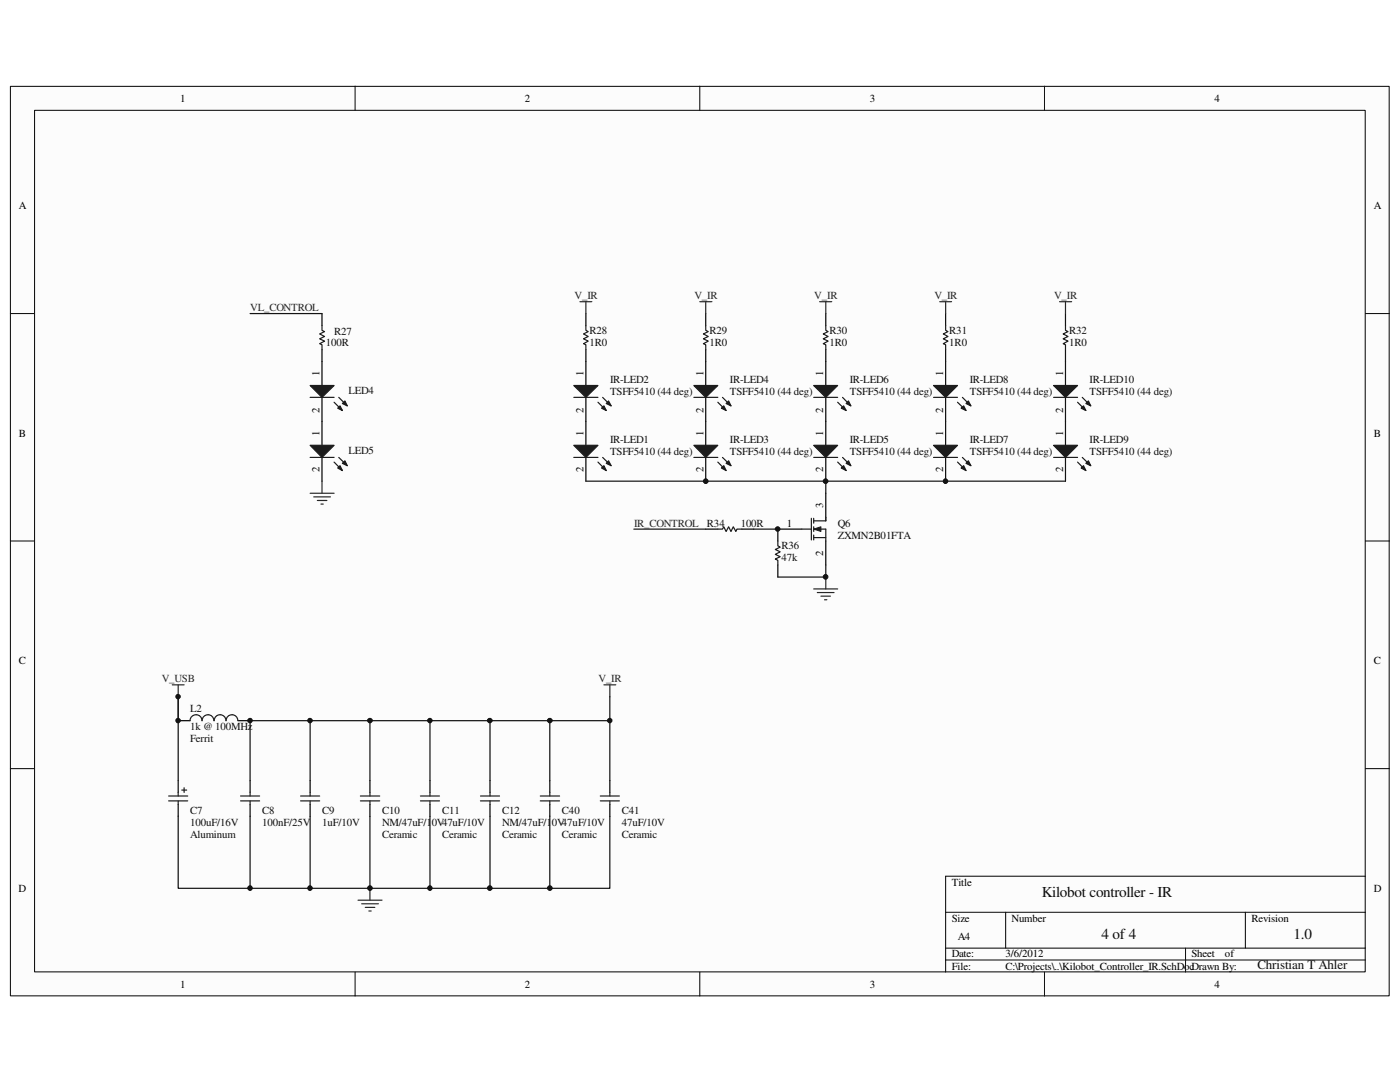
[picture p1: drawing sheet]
<svg xmlns="http://www.w3.org/2000/svg" width="279mm" height="216mm" viewBox="0 0 279 216" stroke-linecap="round" stroke-linejoin="round" font-family="sans-serif">
<path d="M2.1 17.3h275.1v181.4h-275.1z" fill="#fcfcfc"/>
<path d="M2.1 17.2h275.1v181.5h-275.1z" fill="none" stroke="#000" stroke-width=".2"/>
<path d="M6.9 22.1h265.6v171.8h-265.6z" fill="#fcfcfc"/>
<g fill="none" stroke="#000" stroke-width=".2">
<path d="M70.9 17.2v4.8M139.7 17.2v4.8M208.4 17.2v4.8M6.9 22h265.6v171.9h-265.6zM2.1 62.6h4.8M272.5 62.6h4.8M2.1 107.9h4.8M272.5 107.9h4.8M2.1 153.4h4.8M272.5 153.4h4.8M272.5 174.8h-83.8v19.2M70.9 194v4.8"/>
<path d="M139.7 194v4.8M188.7 182h83.8M188.7 189.2h83.8M188.7 191.6h83.8M200.7 182v7.2M208.4 194v4.8M236.6 189.2v4.8M248.5 182v7.2"/>
</g>
<path d="M164.8 98.4v4.8M155.2 105.6h4.8M164.8 107.9v4.8" fill="none" stroke="#000" stroke-width=".24"/>
<path d="M160 105.6h1.9M161.9 103.4v4.3M162.4 103.9h2.4M162.4 105.6h2.4v2.3M162.4 107.3h2.4M162.4 103.4v1M162.4 105.1v.9M162.4 106.8v.9" fill="none" stroke="#1c1c1c" stroke-width=".24"/>
<path d="M162.4 105.6l1.4-.5v.9z" fill="#1c1c1c"/>
<path d="M162.4 105.6l1.4-.5v.9z" fill="none" stroke="#1c1c1c" stroke-width=".2"/>
<path d="M164.8 103.2v.7" fill="none" stroke="#1c1c1c" stroke-width=".24"/>
<path d="M162.4 117.5h4.8M163.1 118.2h3.4M163.8 119h1.9M164.5 119.7h.5M164.8 115.1v2.4" fill="none" stroke="#262626" stroke-width=".24"/>
<path d="M212.6 72.1v4.8M212.6 79.3v4.8" fill="none" stroke="#000" stroke-width=".24"/>
<path d="M210.3 76.9h4.8l-2.5 2.4z" fill="#1c1c1c"/>
<path d="M210.3 76.9h4.8l-2.5 2.4zM216 79.3l1.7 1.7M215.1 80.3l1.6 1.6" fill="none" stroke="#1c1c1c" stroke-width=".24"/>
<path d="M215.8 81.4l.4-.4 .5 .9z" fill="#1c1c1c"/>
<path d="M215.8 81.4l.4-.4 .5 .9z" fill="none" stroke="#1c1c1c" stroke-width=".24"/>
<path d="M216.7 80.5l.5-.5 .5 1z" fill="#1c1c1c"/>
<path d="M210.3 79.3h4.8M216.7 80.5l.5-.5 .5 1z" fill="none" stroke="#1c1c1c" stroke-width=".24"/>
<path d="M212.6 84.1v4.8M212.6 91.3v4.7" fill="none" stroke="#000" stroke-width=".24"/>
<path d="M210.3 88.9h4.8l-2.5 2.4z" fill="#1c1c1c"/>
<path d="M210.3 88.9h4.8l-2.5 2.4zM215.1 92.2l1.6 1.7M216 91.3l1.7 1.6" fill="none" stroke="#1c1c1c" stroke-width=".24"/>
<path d="M215.8 93.4l.4-.5 .5 1z" fill="#1c1c1c"/>
<path d="M215.8 93.4l.4-.5 .5 1z" fill="none" stroke="#1c1c1c" stroke-width=".24"/>
<path d="M216.7 92.5l.5-.6 .5 1z" fill="#1c1c1c"/>
<path d="M212.6 65v.9l.5 .3-.9 .4 .9 .5-.9 .5 .9 .5-.9 .5 .4 .2v1M210.3 91.3h4.8M216.7 92.5l.5-.6 .5 1z" fill="none" stroke="#1c1c1c" stroke-width=".24"/>
<path d="M188.7 72.1v4.8M188.7 79.3v4.8M212.6 62.6v2.4M212.6 69.8v2.3" fill="none" stroke="#000" stroke-width=".24"/>
<path d="M186.3 76.9h4.8l-2.4 2.4z" fill="#1c1c1c"/>
<path d="M186.3 76.9h4.8l-2.4 2.4zM192.1 79.3l1.7 1.7M191.1 80.3l1.7 1.6" fill="none" stroke="#1c1c1c" stroke-width=".24"/>
<path d="M191.8 81.4l.5-.4 .5 .9z" fill="#1c1c1c"/>
<path d="M191.8 81.4l.5-.4 .5 .9z" fill="none" stroke="#1c1c1c" stroke-width=".24"/>
<path d="M193.3 80l.5 1-1-.5z" fill="#1c1c1c"/>
<path d="M186.3 79.3h4.8M193.3 80l.5 1-1-.5z" fill="none" stroke="#1c1c1c" stroke-width=".24"/>
<path d="M188.7 84.1v4.8M188.7 91.3v4.7" fill="none" stroke="#000" stroke-width=".24"/>
<path d="M186.3 88.9h4.8l-2.4 2.4z" fill="#1c1c1c"/>
<path d="M186.3 88.9h4.8l-2.4 2.4zM191.1 92.2l1.7 1.7M192.1 91.3l1.7 1.6" fill="none" stroke="#1c1c1c" stroke-width=".24"/>
<path d="M191.8 93.4l.5-.5 .5 1z" fill="#1c1c1c"/>
<path d="M191.8 93.4l.5-.5 .5 1z" fill="none" stroke="#1c1c1c" stroke-width=".24"/>
<path d="M193.3 91.9l.5 1-1-.4z" fill="#1c1c1c"/>
<path d="M188.7 65v.9l.5 .3-.9 .4 .9 .5-.9 .5 .9 .5-.9 .5 .4 .2v1M186.3 91.3h4.8M193.3 91.9l.5 1-1-.4z" fill="none" stroke="#1c1c1c" stroke-width=".24"/>
<path d="M164.8 72.1v4.8M164.8 79.3v4.8M188.7 62.6v2.4M188.7 69.8v2.3" fill="none" stroke="#000" stroke-width=".24"/>
<path d="M162.4 76.9h4.8l-2.4 2.4z" fill="#1c1c1c"/>
<path d="M162.4 76.9h4.8l-2.4 2.4zM168.1 79.3l1.7 1.7M167.2 80.3l1.7 1.6" fill="none" stroke="#1c1c1c" stroke-width=".24"/>
<path d="M167.9 81.4l.5-.4 .5 .9z" fill="#1c1c1c"/>
<path d="M167.9 81.4l.5-.4 .5 .9z" fill="none" stroke="#1c1c1c" stroke-width=".24"/>
<path d="M169.3 80l.5 1-.9-.5z" fill="#1c1c1c"/>
<path d="M162.4 79.3h4.8M169.3 80l.5 1-.9-.5z" fill="none" stroke="#1c1c1c" stroke-width=".24"/>
<path d="M164.8 84.1v4.8M164.8 91.3v4.7" fill="none" stroke="#000" stroke-width=".24"/>
<path d="M162.4 88.9h4.8l-2.4 2.4z" fill="#1c1c1c"/>
<path d="M162.4 88.9h4.8l-2.4 2.4zM167.2 92.2l1.7 1.7M168.1 91.3l1.7 1.6" fill="none" stroke="#1c1c1c" stroke-width=".24"/>
<path d="M167.9 93.4l.5-.5 .5 1z" fill="#1c1c1c"/>
<path d="M167.9 93.4l.5-.5 .5 1z" fill="none" stroke="#1c1c1c" stroke-width=".24"/>
<path d="M169.3 91.9l.5 1-.9-.4z" fill="#1c1c1c"/>
<path d="M164.8 65v.9l.5 .3-1 .4 1 .5-1 .5 1 .5-1 .5 .5 .2v1M162.4 91.3h4.8M169.3 91.9l.5 1-.9-.4z" fill="none" stroke="#1c1c1c" stroke-width=".24"/>
<path d="M140.8 72.1v4.8M140.8 79.3v4.8M164.8 62.6v2.4M164.8 69.8v2.3" fill="none" stroke="#000" stroke-width=".24"/>
<path d="M138.5 76.9h4.8l-2.5 2.4z" fill="#1c1c1c"/>
<path d="M138.5 76.9h4.8l-2.5 2.4zM144.2 79.3l1.7 1.7M143.3 80.3l1.6 1.6" fill="none" stroke="#1c1c1c" stroke-width=".24"/>
<path d="M144 81.4l.4-.4 .5 .9z" fill="#1c1c1c"/>
<path d="M144 81.4l.4-.4 .5 .9z" fill="none" stroke="#1c1c1c" stroke-width=".24"/>
<path d="M144.9 80.5l.5-.5 .5 1z" fill="#1c1c1c"/>
<path d="M138.5 79.3h4.8M144.9 80.5l.5-.5 .5 1z" fill="none" stroke="#1c1c1c" stroke-width=".24"/>
<path d="M140.8 84.1v4.8M140.8 91.3v4.7" fill="none" stroke="#000" stroke-width=".24"/>
<path d="M138.5 88.9h4.8l-2.5 2.4z" fill="#1c1c1c"/>
<path d="M138.5 88.9h4.8l-2.5 2.4zM143.3 92.2l1.6 1.7M144.2 91.3l1.7 1.6" fill="none" stroke="#1c1c1c" stroke-width=".24"/>
<path d="M144 93.4l.4-.5 .5 1z" fill="#1c1c1c"/>
<path d="M144 93.4l.4-.5 .5 1z" fill="none" stroke="#1c1c1c" stroke-width=".24"/>
<path d="M145.4 91.9l.5 1-1-.4z" fill="#1c1c1c"/>
<path d="M140.8 65v.9l.6 .3-1 .4 1 .5-1 .5 1 .5-1 .5 .4 .2v1M138.5 91.3h4.8M145.4 91.9l.5 1-1-.4z" fill="none" stroke="#1c1c1c" stroke-width=".24"/>
<path d="M116.9 72.1v4.8M116.9 79.3v4.8M140.8 62.6v2.4M140.8 69.8v2.3" fill="none" stroke="#000" stroke-width=".24"/>
<path d="M114.5 76.9h4.8l-2.4 2.4z" fill="#1c1c1c"/>
<path d="M114.5 76.9h4.8l-2.4 2.4zM120.3 79.3l1.7 1.7M119.3 80.3l1.7 1.6" fill="none" stroke="#1c1c1c" stroke-width=".24"/>
<path d="M120.1 81.4l.4-.4 .5 .9z" fill="#1c1c1c"/>
<path d="M120.1 81.4l.4-.4 .5 .9z" fill="none" stroke="#1c1c1c" stroke-width=".24"/>
<path d="M121.5 80l.5 1-1-.5z" fill="#1c1c1c"/>
<path d="M114.5 79.3h4.8M121.5 80l.5 1-1-.5z" fill="none" stroke="#1c1c1c" stroke-width=".24"/>
<path d="M116.9 84.1v4.8M116.9 91.3v4.7" fill="none" stroke="#000" stroke-width=".24"/>
<path d="M114.5 88.9h4.8l-2.4 2.4z" fill="#1c1c1c"/>
<path d="M114.5 88.9h4.8l-2.4 2.4zM119.3 92.2l1.7 1.7M120.3 91.3l1.7 1.6" fill="none" stroke="#1c1c1c" stroke-width=".24"/>
<path d="M120.1 93.4l.4-.5 .5 1z" fill="#1c1c1c"/>
<path d="M120.1 93.4l.4-.5 .5 1z" fill="none" stroke="#1c1c1c" stroke-width=".24"/>
<path d="M121.5 91.9l.5 1-1-.4z" fill="#1c1c1c"/>
<path d="M116.9 65v.9l.5 .3-.9 .4 .9 .5-.9 .5 .9 .5-.9 .5 .4 .2v1M114.5 91.3h4.8M121.5 91.9l.5 1-1-.4zM143.3 105.6h.9l.2-.5 .5 .9 .5-.9 .5 .9 .4-.9 .6 .9 .2-.4h.9M155.2 107.9v1l.5 .3-1 .4 1 .5-1 .5 1 .5-1 .4 .5 .3v.9" fill="none" stroke="#1c1c1c" stroke-width=".24"/>
<path d="M116.9 62.6v2.4M116.9 69.8v2.3M64.3 84.1v4.8M64.3 91.3v4.7M140.8 105.6h2.5M148 105.6h2.4M155.2 105.6v2.3M155.2 112.7v2.4" fill="none" stroke="#000" stroke-width=".24"/>
<path d="M115.7 60.2h2.4M116.9 60.2v2.4M61.9 98.4h4.8M62.6 99.1h3.4M63.3 99.9h1.9M64.3 96v2.4M64.1 100.6h.4" fill="none" stroke="#262626" stroke-width=".24"/>
<path d="M49.9 62.6h14.4M116.9 96h95.7M164.8 96v2.4M126.5 105.6h14.3M150.4 105.6h4.8M164.8 112.7v2.4h-9.6" fill="none" stroke="#0e0e0e" stroke-width=".24"/>
<path d="M61.9 88.9h4.8l-2.4 2.4z" fill="#1c1c1c"/>
<path d="M61.9 88.9h4.8l-2.4 2.4zM66.7 92.2l1.6 1.7M67.6 91.3l1.7 1.6" fill="none" stroke="#1c1c1c" stroke-width=".24"/>
<path d="M67.4 93.4l.5-.5 .4 1z" fill="#1c1c1c"/>
<path d="M67.4 93.4l.5-.5 .4 1z" fill="none" stroke="#1c1c1c" stroke-width=".24"/>
<path d="M68.8 91.9l.5 1-1-.4z" fill="#1c1c1c"/>
<path d="M61.9 91.3h4.8M68.8 91.9l.5 1-1-.4z" fill="none" stroke="#1c1c1c" stroke-width=".24"/>
<path d="M34.4 136.7h2.3M35.6 136.7v2.3M71.5 179.6h4.7M73.8 177.2v2.4M72.2 180.3h3.3M72.9 181.1h1.9M73.6 181.8h.5" fill="none" stroke="#262626" stroke-width=".24"/>
<path d="M64.3 72.1v4.8M64.3 79.3v4.8" fill="none" stroke="#000" stroke-width=".24"/>
<path d="M61.9 76.9h4.8l-2.4 2.4z" fill="#1c1c1c"/>
<path d="M61.9 76.9h4.8l-2.4 2.4zM67.6 79.3l1.7 1.7M66.7 80.3l1.6 1.6" fill="none" stroke="#1c1c1c" stroke-width=".24"/>
<path d="M67.4 81.4l.5-.4 .4 .9z" fill="#1c1c1c"/>
<path d="M67.4 81.4l.5-.4 .4 .9z" fill="none" stroke="#1c1c1c" stroke-width=".24"/>
<path d="M68.3 80.5l.5-.5 .5 1z" fill="#1c1c1c"/>
<g fill="none" stroke="#1c1c1c" stroke-width=".24">
<path d="M61.9 79.3h4.8M64.3 65v.9l.5 .3-1 .4 1 .5-1 .5 1 .5-1 .5 .5 .2v1M68.3 80.5l.5-.5 .5 1zM33.7 159.8h3.8M33.7 158.8h3.8M35.6 158.1v.7M35.6 159.8v.7M36.3 157.6h1M36.7 157.2v.9M37.9 143.8a1.19 1.19 0 0 1 1.2-1.2 1.19 1.19 0 0 1 1.2 1.2M40.3 143.8a1.16 1.16 0 0 1 1.2-1.2 1.16 1.16 0 0 1 1.2 1.2M42.8 143.8a1.16 1.16 0 0 1 1.1-1.2 1.16 1.16 0 0 1 1.2 1.2 1.19 1.19 0 0 1 1.2-1.2 1.19 1.19 0 0 1 1.2 1.2"/>
<path d="M48 159.8h3.8M48 158.8h3.8M49.9 158.1v.7M49.9 159.8v.7M60 159.8h3.8M60 158.8h3.8M61.9 158.1v.7M61.9 159.8v.7M71.9 159.8h3.9M71.9 158.8h3.9M73.8 158.1v.7M73.8 159.8v.7"/>
<path d="M83.9 159.8h3.8M83.9 158.8h3.8M85.8 158.1v.7M85.8 159.8v.7M95.9 159.8h3.8M95.9 158.8h3.8M97.8 158.1v.7M97.8 159.8v.7M107.8 159.8h3.9M107.8 158.8h3.9M109.7 158.1v.7M109.7 159.8v.7"/>
<path d="M119.8 159.8h3.8M119.8 158.8h3.8M121.7 158.1v.7M121.7 159.8v.7"/>
</g>
<g fill="none" stroke="#000" stroke-width=".24">
<path d="M64.3 62.6v2.4M64.3 69.8v2.3M35.6 155.7v2.4M35.6 143.8h2.3M47.5 143.8h2.4M49.9 155.7v2.4M61.9 155.7v2.4M73.8 155.7v2.4M85.8 155.7v2.4M97.8 155.7v2.4M109.7 155.7v2.4M121.7 155.7v2.4"/>
<path d="M35.6 160.5v2.4M49.9 160.5v2.4M61.9 160.5v2.4M73.8 160.5v2.4M85.8 160.5v2.4M97.8 160.5v2.4M109.7 160.5v2.4M121.7 160.5v2.4"/>
</g>
<g fill="none" stroke="#0e0e0e" stroke-width=".24">
<path d="M35.6 139v16.7M121.7 139v4.8M49.9 155.7v-11.9h23.9v11.9M61.9 143.8v11.9M73.8 143.8h12M85.8 155.7v-11.9h12v11.9M97.8 143.8h23.9v11.9M109.7 143.8v11.9M35.6 162.9v14.3h14.3M49.9 162.9v14.3h23.9v-14.3M61.9 162.9v14.3M85.8 162.9v14.3h-12"/>
<path d="M97.8 162.9v14.3h-12M109.7 162.9v14.3h-11.9M121.7 162.9v14.3h-12"/>
</g>
<path d="M139.7 60.2h2.4M140.8 60.2v2.4M163.6 60.2h2.4M164.8 60.2v2.4M187.5 60.2h2.4M188.7 60.2v2.4M211.5 60.2h2.4M212.6 60.2v2.4M120.5 136.7h2.4M121.7 136.7v2.3" fill="none" stroke="#262626" stroke-width=".24"/>
<circle cx="35.5" cy="143.8" r=".45" fill="#0e0e0e"/>
<circle cx="35.5" cy="143.8" r=".45" fill="none" stroke="#0e0e0e" stroke-width=".2"/>
<circle cx="35.5" cy="139" r=".45" fill="#0e0e0e"/>
<circle cx="35.5" cy="139" r=".45" fill="none" stroke="#0e0e0e" stroke-width=".2"/>
<circle cx="49.9" cy="177.2" r=".45" fill="#0e0e0e"/>
<circle cx="49.9" cy="177.2" r=".45" fill="none" stroke="#0e0e0e" stroke-width=".2"/>
<circle cx="49.9" cy="143.8" r=".44" fill="#0e0e0e"/>
<circle cx="49.9" cy="143.8" r=".44" fill="none" stroke="#0e0e0e" stroke-width=".2"/>
<circle cx="61.9" cy="177.2" r=".46" fill="#0e0e0e"/>
<circle cx="61.9" cy="177.2" r=".46" fill="none" stroke="#0e0e0e" stroke-width=".2"/>
<circle cx="61.9" cy="143.8" r=".45" fill="#0e0e0e"/>
<circle cx="61.9" cy="143.8" r=".45" fill="none" stroke="#0e0e0e" stroke-width=".2"/>
<circle cx="73.8" cy="177.2" r=".46" fill="#0e0e0e"/>
<circle cx="73.8" cy="177.2" r=".46" fill="none" stroke="#0e0e0e" stroke-width=".2"/>
<circle cx="73.8" cy="143.8" r=".46" fill="#0e0e0e"/>
<circle cx="73.8" cy="143.8" r=".46" fill="none" stroke="#0e0e0e" stroke-width=".2"/>
<circle cx="85.8" cy="177.2" r=".45" fill="#0e0e0e"/>
<circle cx="85.8" cy="177.2" r=".45" fill="none" stroke="#0e0e0e" stroke-width=".2"/>
<circle cx="85.8" cy="143.8" r=".44" fill="#0e0e0e"/>
<circle cx="85.8" cy="143.8" r=".44" fill="none" stroke="#0e0e0e" stroke-width=".2"/>
<circle cx="97.7" cy="177.2" r=".46" fill="#0e0e0e"/>
<circle cx="97.7" cy="177.2" r=".46" fill="none" stroke="#0e0e0e" stroke-width=".2"/>
<circle cx="97.8" cy="143.8" r=".46" fill="#0e0e0e"/>
<circle cx="97.8" cy="143.8" r=".46" fill="none" stroke="#0e0e0e" stroke-width=".2"/>
<circle cx="109.7" cy="177.2" r=".46" fill="#0e0e0e"/>
<circle cx="109.7" cy="177.2" r=".46" fill="none" stroke="#0e0e0e" stroke-width=".2"/>
<circle cx="109.7" cy="143.8" r=".46" fill="#0e0e0e"/>
<circle cx="109.7" cy="143.8" r=".46" fill="none" stroke="#0e0e0e" stroke-width=".2"/>
<circle cx="121.7" cy="143.8" r=".44" fill="#0e0e0e"/>
<circle cx="121.7" cy="143.8" r=".44" fill="none" stroke="#0e0e0e" stroke-width=".2"/>
<circle cx="140.8" cy="96" r=".46" fill="#0e0e0e"/>
<circle cx="140.8" cy="96" r=".46" fill="none" stroke="#0e0e0e" stroke-width=".2"/>
<circle cx="155.2" cy="105.6" r=".45" fill="#0e0e0e"/>
<circle cx="155.2" cy="105.6" r=".45" fill="none" stroke="#0e0e0e" stroke-width=".2"/>
<circle cx="164.8" cy="115.1" r=".46" fill="#0e0e0e"/>
<circle cx="164.8" cy="115.1" r=".46" fill="none" stroke="#0e0e0e" stroke-width=".2"/>
<circle cx="164.8" cy="96" r=".46" fill="#0e0e0e"/>
<circle cx="164.8" cy="96" r=".46" fill="none" stroke="#0e0e0e" stroke-width=".2"/>
<circle cx="188.7" cy="96" r=".46" fill="#0e0e0e"/>
<circle cx="188.7" cy="96" r=".46" fill="none" stroke="#0e0e0e" stroke-width=".2"/>
<g font-size="3" fill="#0e0e0e">
<text x="207.9" y="178.9">Kilobot controller - IR</text>
<text x="219.8" y="187.3">4 of 4</text>
<text x="258.1" y="187.3">1.0</text>
</g>
<text font-size="2.6" fill="#0e0e0e" x="251" y="193.4">Christian T Ahler</text>
<g font-size="2.2">
<text x="36" y="20.3">1</text>
<text x="104.8" y="20.3">2</text>
<text x="173.6" y="20.3">3</text>
<text x="242.4" y="20.3">4</text>
<text x="3.8" y="41.8">A</text>
<text x="274.2" y="41.8">A</text>
<text x="63.8" y="75" transform="rotate(-90 63.8 75)">1</text>
<text x="116.5" y="75" transform="rotate(-90 116.5 75)">1</text>
<text x="140.4" y="75" transform="rotate(-90 140.4 75)">1</text>
<text x="164.3" y="75" transform="rotate(-90 164.3 75)">1</text>
<text x="188.3" y="75" transform="rotate(-90 188.3 75)">1</text>
<text x="212.2" y="75" transform="rotate(-90 212.2 75)">1</text>
<text x="63.8" y="82.3" transform="rotate(-90 63.8 82.3)">2</text>
<text x="116.5" y="82.3" transform="rotate(-90 116.5 82.3)">2</text>
<text x="140.4" y="82.3" transform="rotate(-90 140.4 82.3)">2</text>
<text x="164.3" y="82.3" transform="rotate(-90 164.3 82.3)">2</text>
<text x="188.3" y="82.3" transform="rotate(-90 188.3 82.3)">2</text>
<text x="212.2" y="82.3" transform="rotate(-90 212.2 82.3)">2</text>
<text x="3.8" y="87.2">B</text>
<text x="63.8" y="87" transform="rotate(-90 63.8 87)">1</text>
<text x="116.5" y="87" transform="rotate(-90 116.5 87)">1</text>
<text x="140.4" y="87" transform="rotate(-90 140.4 87)">1</text>
<text x="164.3" y="87" transform="rotate(-90 164.3 87)">1</text>
<text x="188.3" y="87" transform="rotate(-90 188.3 87)">1</text>
<text x="212.2" y="87" transform="rotate(-90 212.2 87)">1</text>
<text x="274.2" y="87.2">B</text>
<text x="63.8" y="94.3" transform="rotate(-90 63.8 94.3)">2</text>
<text x="116.5" y="94.3" transform="rotate(-90 116.5 94.3)">2</text>
<text x="140.4" y="94.3" transform="rotate(-90 140.4 94.3)">2</text>
<text x="164.3" y="94.3" transform="rotate(-90 164.3 94.3)">2</text>
<text x="188.3" y="94.3" transform="rotate(-90 188.3 94.3)">2</text>
<text x="212.2" y="94.3" transform="rotate(-90 212.2 94.3)">2</text>
<text x="164.3" y="101.3" transform="rotate(-90 164.3 101.3)">3</text>
<text x="157.1" y="105.1">1</text>
<text x="164.3" y="111" transform="rotate(-90 164.3 111)">2</text>
<text x="3.8" y="132.5">C</text>
<text x="274.2" y="132.5">C</text>
<text x="3.7" y="177.9">D</text>
<text x="189.9" y="176.7">Title</text>
<text x="274.1" y="177.9">D</text>
<text x="189.9" y="183.9">Size</text>
<text x="201.9" y="183.9">Number</text>
<text x="249.8" y="183.9">Revision</text>
<text x="189.9" y="191.1">Date:</text>
<text x="191.1" y="187.5">A4</text>
<text x="200.7" y="191.1">3/6/2012</text>
<text x="237.8" y="191.1">Sheet</text>
<text x="244.5" y="191.1">of</text>
<text x="36" y="197.1">1</text>
<text x="104.8" y="197.1">2</text>
<text x="173.6" y="197.1">3</text>
<text x="189.9" y="193.5">File:</text>
<text x="200.7" y="193.5">C:\Projects\..\Kilobot_Controller_IR.SchDocDrawn By:</text>
<text x="242.4" y="197.1">4</text>
</g>
<g font-size="2.2" fill="#262626">
<text x="114.7" y="59.7">V_IR</text>
<text x="138.6" y="59.7">V_IR</text>
<text x="162.5" y="59.7">V_IR</text>
<text x="186.5" y="59.7">V_IR</text>
<text x="210.4" y="59.7">V_IR</text>
<text x="50" y="62.1">VL_CONTROL</text>
<text x="126.5" y="105.1">IR_CONTROL</text>
<text x="32.3" y="136.1">V_USB</text>
<text x="119.5" y="136.1">V_IR</text>
</g>
<g font-size="2.2" fill="#0e0e0e">
<text x="65" y="69">100R</text>
<text x="66.7" y="66.9">R27</text>
<text x="117.6" y="69">1R0</text>
<text x="117.6" y="66.6">R28</text>
<text x="141.6" y="69">1R0</text>
<text x="141.6" y="66.6">R29</text>
<text x="165.5" y="69">1R0</text>
<text x="165.5" y="66.6">R30</text>
<text x="189.4" y="69">1R0</text>
<text x="189.4" y="66.6">R31</text>
<text x="213.4" y="69">1R0</text>
<text x="213.4" y="66.6">R32</text>
<text x="121.8" y="76.5">IR-LED2</text>
<text x="145.7" y="76.5">IR-LED4</text>
<text x="169.6" y="76.5">IR-LED6</text>
<text x="193.5" y="76.5">IR-LED8</text>
<text x="217.5" y="76.5">IR-LED10</text>
<text x="69.6" y="78.6">LED4</text>
<text x="121.8" y="78.8">TSFF5410 (44 deg)</text>
<text x="145.7" y="78.8">TSFF5410 (44 deg)</text>
<text x="169.6" y="78.8">TSFF5410 (44 deg)</text>
<text x="193.5" y="78.8">TSFF5410 (44 deg)</text>
<text x="217.5" y="78.8">TSFF5410 (44 deg)</text>
<text x="121.8" y="88.4">IR-LED1</text>
<text x="145.7" y="88.4">IR-LED3</text>
<text x="169.6" y="88.4">IR-LED5</text>
<text x="193.5" y="88.4">IR-LED7</text>
<text x="217.5" y="88.4">IR-LED9</text>
<text x="69.6" y="90.6">LED5</text>
<text x="121.8" y="90.8">TSFF5410 (44 deg)</text>
<text x="145.7" y="90.8">TSFF5410 (44 deg)</text>
<text x="169.6" y="90.8">TSFF5410 (44 deg)</text>
<text x="193.5" y="90.8">TSFF5410 (44 deg)</text>
<text x="217.5" y="90.8">TSFF5410 (44 deg)</text>
<text x="141.1" y="105.1">R34</text>
<text x="147.8" y="105.1">100R</text>
<text x="167.2" y="107.5">ZXMN2B01FTA</text>
<text x="167.2" y="105.1">Q6</text>
<text x="156" y="112">47k</text>
<text x="156" y="109.6">R36</text>
<text x="38" y="142.1">L2</text>
<text x="38" y="145.7">1k @ 100MHz</text>
<text x="38" y="148.1">Ferrit</text>
<text x="38" y="162.4">C7</text>
<text x="38" y="167.2">Aluminum</text>
<text x="38" y="164.8">100uF/16V</text>
<text x="52.3" y="164.8">100nF/25V</text>
<text x="52.3" y="162.4">C8</text>
<text x="64.3" y="164.8">1uF/10V</text>
<text x="64.3" y="162.4">C9</text>
<text x="76.2" y="164.8">NM/47uF/10V47uF/10V</text>
<text x="76.2" y="162.4">C10</text>
<text x="76.2" y="167.2">Ceramic</text>
<text x="88.2" y="162.4">C11</text>
<text x="88.2" y="167.2">Ceramic</text>
<text x="100.2" y="164.8">NM/47uF/10V47uF/10V</text>
<text x="100.2" y="162.4">C12</text>
<text x="100.2" y="167.2">Ceramic</text>
<text x="112.1" y="162.4">C40</text>
<text x="112.1" y="167.2">Ceramic</text>
<text x="124.1" y="164.8">47uF/10V</text>
<text x="124.1" y="162.4">C41</text>
<text x="124.1" y="167.2">Ceramic</text>
</g>
</svg>
